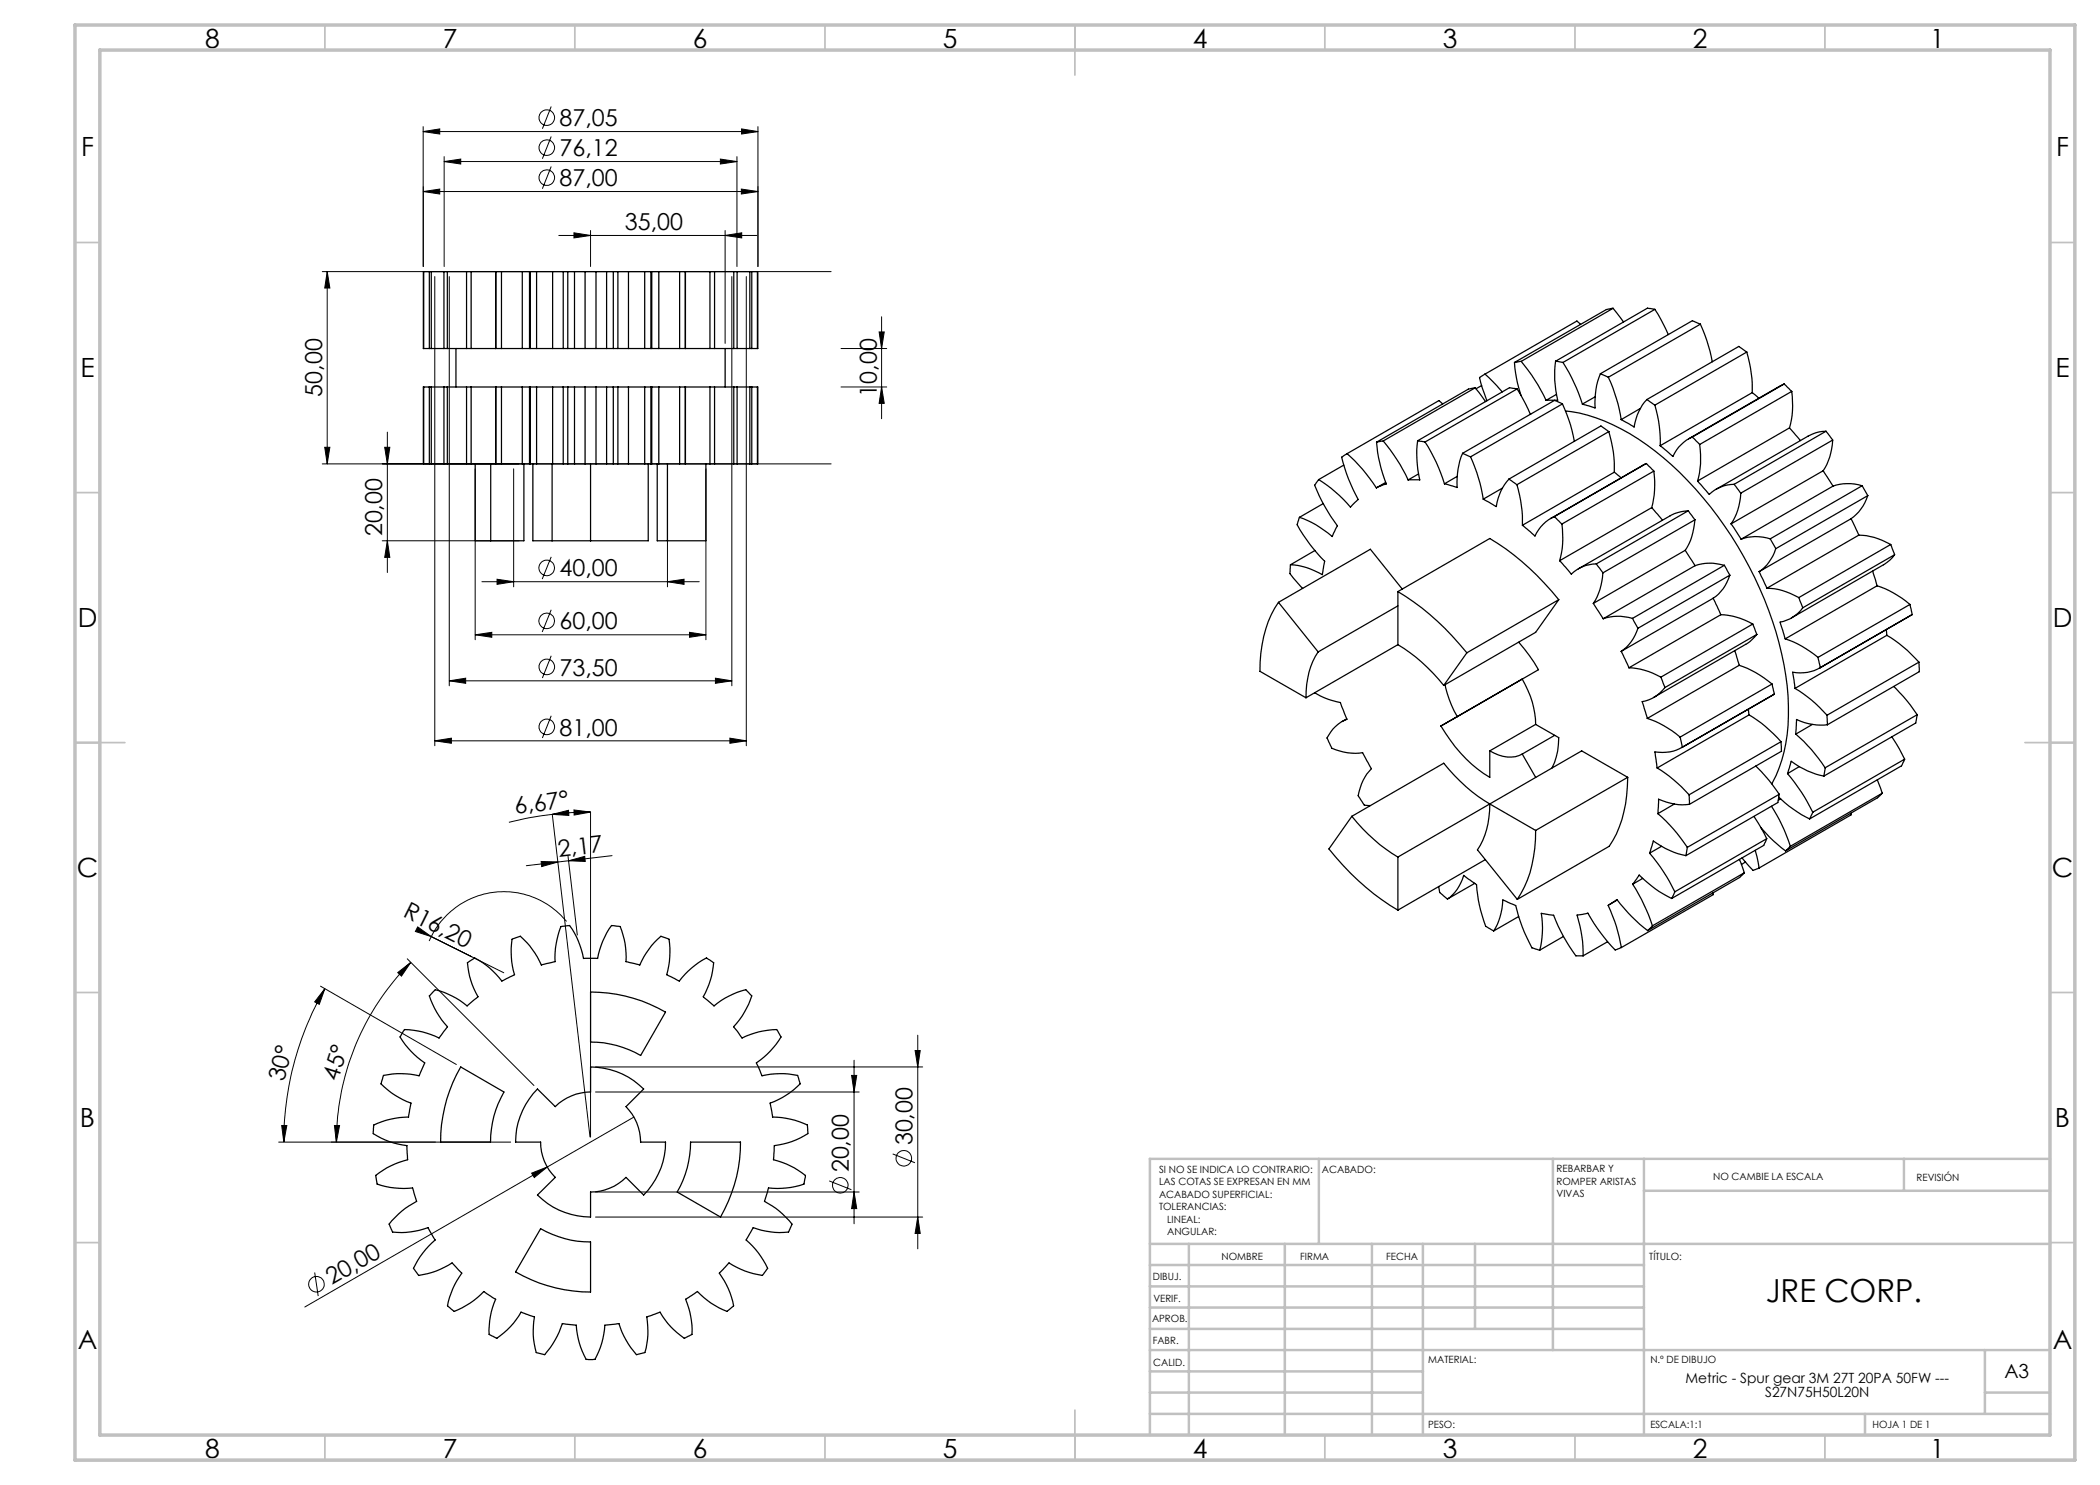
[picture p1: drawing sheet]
<svg xmlns="http://www.w3.org/2000/svg" width="420mm" height="297mm" viewBox="0 0 420 297" stroke-linecap="round" stroke-linejoin="round" font-family="sans-serif">
<g fill="none" stroke="#000" stroke-width=".25">
<path d="M84.7 54.3h1.2M84.7 54.3v15.4M85.9 54.3h.4M85.9 54.3v15.4M86.3 54.3h2.5M86.3 54.3v15.4M88.8 54.3h.7M88.8 54.3v15.4M89.5 54.3h3.8M89.5 54.3v15.4M93.3 54.3h.9M93.3 54.3v15.4"/>
<path d="M94.2 54.3h4.9M94.2 54.3v15.4M99.1 54.3v15.4M99.1 54.3h.1M99.2 54.3h1.1M100.3 54.3h4.2M100.3 54.3v15.4M104.5 54.3h1.4M104.5 54.3v15.4M105.9 54.3h.1M105.9 54.3v15.4M106 54.3h1.3"/>
<path d="M106 54.3v15.4M107.3 54.3h3.2M107.3 54.3v15.4M110.5 54.3h2.1M110.5 54.3v15.4M112.6 54.3h1M112.6 54.3v15.4M113.6 54.3h1.3M113.6 54.3v15.4M114.9 54.3h2.1M114.9 54.3v15.4M117 54.3h2.2"/>
<path d="M117 54.3v15.4M119.2 54.3h2.1M119.2 54.3v15.4M121.3 54.3h1.4M121.3 54.3v15.4M122.7 54.3h.9M122.7 54.3v15.4M123.6 54.3h2.1M123.6 54.3v15.4M125.7 54.3h3.2M125.7 54.3v15.4M128.9 54.3h1.3"/>
<path d="M128.9 54.3v15.4M130.2 54.3h.2M130.2 54.3v15.4M130.4 54.3h1.4M130.4 54.3v15.4M131.8 54.3h4.1M131.8 54.3v15.4M135.9 54.3h1.2M135.9 54.3v15.4M137.1 54.3v15.4M137.1 54.3h.1M137.1 54.3h4.9"/>
<path d="M142 54.3h.9M142 54.3v15.4M142.9 54.3h3.9M142.9 54.3v15.4M146.8 54.3h.6M146.8 54.3v15.4M147.4 54.3h2.6M147.4 54.3v15.4M150 54.3h.4M150 54.3v15.4M150.4 54.3h1.1M150.4 54.3v15.4"/>
<path d="M151.5 54.3v15.4M84.7 69.7h1.2M84.7 77.4h1.2M84.7 77.4v15.4M85.9 69.7h.4M85.9 77.4h.4M85.9 77.4v15.4M86.3 69.7h2.5M86.3 77.4h2.5M86.3 77.4v15.4M88.8 69.7h.7M88.8 77.4h.7"/>
<path d="M88.8 77.4v15.4M89.5 69.7h3.8M89.5 77.4h3.8M89.5 77.4v15.4M91.2 69.7v7.7M93.3 69.7h.9M93.3 77.4h.9M93.3 77.4v15.4M94.2 69.7h4.9M94.2 77.4h4.9M94.2 77.4v15.4M99.1 77.4v15.4"/>
<path d="M99.1 69.7h.1M99.1 77.4h.1M99.2 69.7h1.1M99.2 77.4h1.1M100.3 69.7h4.2M100.3 77.4h4.2M100.3 77.4v15.4M104.5 69.7h1.4M104.5 77.4h1.4M104.5 77.4v15.4M105.9 69.7h.1M105.9 77.4h.1"/>
<path d="M105.9 77.4v15.4M106 69.7h1.3M106 77.4h1.3M106 77.4v15.4M107.3 69.7h3.2M107.3 77.4h3.2M107.3 77.4v15.4M110.5 69.7h2.1M110.5 77.4h2.1M110.5 77.4v15.4M112.6 69.7h1M112.6 77.4h1"/>
<path d="M112.6 77.4v15.4M113.6 69.7h1.3M113.6 77.4h1.3M113.6 77.4v15.4M114.9 69.7h2.1M114.9 77.4h2.1M114.9 77.4v15.4M117 69.7h2.2M117 77.4h2.2M117 77.4v15.4M119.2 69.7h2.1M119.2 77.4h2.1"/>
<path d="M119.2 77.4v15.4M121.3 69.7h1.4M121.3 77.4h1.4M121.3 77.4v15.4M122.7 69.7h.9M122.7 77.4h.9M122.7 77.4v15.4M123.6 69.7h2.1M123.6 77.4h2.1M123.6 77.4v15.4M125.7 69.7h3.2M125.7 77.4h3.2"/>
<path d="M125.7 77.4v15.4M128.9 69.7h1.3M128.9 77.4h1.3M128.9 77.4v15.4M130.2 69.7h.2M130.2 77.4h.2M130.2 77.4v15.4M130.4 69.7h1.4M130.4 77.4h1.4M130.4 77.4v15.4M131.8 69.7h4.1M131.8 77.4h4.1"/>
<path d="M131.8 77.4v15.4M135.9 69.7h1.2M135.9 77.4h1.2M135.9 77.4v15.4M137.1 77.4v15.4M137.1 69.7h.1M137.1 77.4h.1M137.1 69.7h4.9M137.1 77.4h4.9M142 69.7h.9M142 77.4h.9M142 77.4v15.4"/>
<path d="M142.9 69.7h3.9M142.9 77.4h3.9M142.9 77.4v15.4M145 69.7v7.7M146.8 69.7h.6M146.8 77.4h.6M146.8 77.4v15.4M147.4 69.7h2.6M147.4 77.4h2.6M147.4 77.4v15.4M150 69.7h.4M150 77.4h.4"/>
<path d="M150 77.4v15.4M150.4 69.7h1.1M150.4 77.4h1.1M150.4 77.4v15.4M151.5 77.4v15.4M295 77.6l2.1 2.7M295 77.6l-1.3 .2-18.4 10.6M295 77.6l-18.4 10.6M296.3 77.1l-1.1 .6M297 74.8l-1.1 .7 .6 2.1 .9 2.5M297 74.8l3.5 3.6M302.9 72.5l.4 3.1 .9 3.5"/>
<path d="M303.4 77.8l1.8 3.1 .9 2 .1-.1M303.4 77.8l-1.5-.3-18.4 10.7M303.4 77.8l-18.4 10.6M304.2 72.3l-1.3 .2M304.2 72.3a36.1 36.1 0 0 1 5 7.8M311.1 72.2a20.3 20.3 0 0 0 .4 7.8l-2.3 .1M311.1 72.2l1.5 .3M311.3 78.9l-2.1 1.2M312.6 72.5a37.1 37.1 0 0 1 3.9 8.3M316.1 64.9l-.7-.7-18.4 10.6M319 79.4l-2.5 1.4M320.1 74.8a15.4 15.4 0 0 0-1.1 6.8l-2.5-.8"/>
<path d="M320.1 74.8l1.6 .7M321.7 75.5a31.7 31.7 0 0 1 2.5 8.4M322.6 61.7l2.1 2.7M322.6 61.7l-1.3 .2-18.4 10.6M322.6 61.7l-18.4 10.6M329.4 79.9a10.4 10.4 0 0 0-2.6 5.5l-2.6-1.5M329.4 79.9l1.6 1.1M331 61.9l1.2 2 1.5 3M331 61.9l-1.5-.3-18.4 10.6M331 61.9l-18.4 10.6M340.1 64.8a35.6 35.6 0 0 1 2.4 7.6M340.1 64.8l-1.6-.7-18.4 10.7"/>
<path d="M340.1 64.8l-18.4 10.7M349.4 70.4a26.8 26.8 0 0 1 1 8.1M349.4 70.4l-1.6-1.1-18.4 10.6M349.4 70.4l-18.4 10.6M350.4 78.5l1.4 1.2M350.4 78.5l-18.4 10.6M356.8 76.8l1.6 1.5M356.8 76.8l-19.1 11M356.8 76.8l-18.3 10.6M358.4 78.3a17.4 17.4 0 0 1-.5 7.3M358.4 78.3l-18.5 10.6M84.7 92.8h1.2"/>
<path d="M85.9 92.8h.4M86.3 92.8h2.5M88.8 92.8h.7M89.5 92.8h3.8M93.3 92.8h.9M94.2 92.8h4.9M95 92.8v15.4h3.1M98.1 92.8v15.4M99.1 92.8h.1M99.2 92.8h1.1M100.3 92.8h4.2M104.5 92.8h1.4"/>
<path d="M104.8 92.8v15.4h-6.7M105.9 92.8h.1M106 92.8h1.3M106.6 92.8v15.4h3.8M107.3 92.8h3.2M110.4 92.8v15.4M110.5 92.8h2.1M112.6 92.8h1M113.6 92.8h1.3M114.9 92.8h2.1M117 92.8h2.2M118.1 92.8v15.4"/>
<path d="M119.2 92.8h2.1M121.3 92.8h1.4M122.7 92.8h.9M123.6 92.8h2.1M125.7 92.8h3.2M128.9 92.8h1.3M129.6 92.8v15.4h-11.5M130.2 92.8h.2M130.4 92.8h1.4M131.4 92.8v15.4h2.1M131.8 92.8h4.1M133.5 92.8v15.4"/>
<path d="M135.9 92.8h1.2M137.1 92.8h.1M137.1 92.8h4.9M141.2 92.8v15.4h-7.7M142 92.8h.9M142.9 92.8h3.9M146.8 92.8h.6M147.4 92.8h2.6M150 92.8h.4M150.4 92.8h1.1M263.7 95.9l-.8 1.1a36.2 36.2 0 0 0 4.6 8.2l-1 2.1a19.1 19.1 0 0 0-6.6-3.8M268.7 93l-5 2.9"/>
<path d="M269.4 90.7l-1.1 .7a33.6 33.6 0 0 0 3.3 8.5l-1.5 1.5a28.3 28.3 0 0 0-6.4-5.5M269.4 90.7a32.1 32.1 0 0 1 5.9 6.9M275.3 88.4a30.2 30.2 0 0 0 1.9 8.4l-1.9 .8M276.6 88.2l-1.3 .2M276.6 88.2a36.1 36.1 0 0 1 5 7.8M277.1 96.5l-1.8 1.1M283.5 88.2a22.6 22.6 0 0 0 .5 7.8h-2.4M283.5 88.2l1.5 .2M283.7 94.8l-2.1 1.2M285 88.4a32.8 32.8 0 0 1 3.9 8.4M288.5 80.8l-.7-.7-18.4 10.6M291.4 95.3l-2.5 1.5"/>
<path d="M292.5 90.7a15 15 0 0 0-1.1 6.8l-2.5-.7M292.5 90.7l1.6 .7M294.1 91.4a33.3 33.3 0 0 1 2.6 8.4M300.5 97.6l-3.8 2.2M301.8 95.8a10 10 0 0 0-2.5 5.5l-2.6-1.5M301.8 95.8l1.6 1.1M303.4 96.9a26.8 26.8 0 0 1 1.1 8.2M312.5 80.8a30 30 0 0 1 2.4 7.5M312.5 80.8l-1.6-.7-18.4 10.6M312.5 80.8l-18.4 10.6M313.1 82.2a35.2 35.2 0 0 1 17.9 8 73.9 73.9 0 0 1 26.4 47 34.5 34.5 0 0 1-2.2 17.9l-.8 1.7M321.8 86.3a24.2 24.2 0 0 1 1.1 8.1"/>
<path d="M321.8 86.3l-1.6-1.1-18.4 10.6M321.8 86.3l-18.4 10.6M322.9 94.4l1.3 1.2M322.9 94.4l-18.4 10.7M328 81.7l-3.8 2.2M329.2 92.7l1.6 1.5M329.2 92.7l-.7 .4M329.2 92.7l-19.1 11M330.8 94.2a18.4 18.4 0 0 1-.5 7.3M330.8 94.2l-18.4 10.6M331 81a25.4 25.4 0 0 1 1 8.1M338.5 87.4a7.8 7.8 0 0 0-3.9 3.9l-2.6-2.2"/>
<path d="M338.5 87.4l1.4 1.5M339.5 96.2l2.3 2.7a7.5 7.5 0 0 1 5-2M339.9 88.9a16.8 16.8 0 0 1-.4 7.3M346.8 96.9l1.4 1.7M348.2 98.6a11.7 11.7 0 0 1-2 6.2M357.9 85.6l2.2 2.5M357.9 85.6l-18.4 10.6M364.6 94.2l2 3M364.6 94.2l-18.4 10.6M365.2 86.3l1.3 1.7M365.2 86.3l-2.1 .3-1.5 .6-18.4 10.7M365.2 86.3l-18.4 10.6"/>
<path d="M366.5 88a11.9 11.9 0 0 1-1.9 6.2M366.5 88l-18.3 10.6M366.6 97.2l-18.4 10.6M372.4 97.2l1.2 1.9M372.4 97.2a9.4 9.4 0 0 0-5.8 0M372.4 97.2l-18.4 10.6M373.6 99.1a9.1 9.1 0 0 1-3.4 4.6M373.6 99.1l-18.5 10.6M110.4 108.2h7.7M258.1 113l-.1 1.7 2.5 3M259.9 103.5l-.4 1.3a13.1 13.1 0 0 0 2.5 4.1l2.9 3.4-.4 2.6a13.7 13.7 0 0 0-6.4-1.9M263 110.1l-4.9 2.9"/>
<path d="M264.7 100.7l-4.8 2.8M279.6 118.3l18.4-10.6a51.5 51.5 0 0 1 13.7 12.2M279.6 118.3a51.5 51.5 0 0 1 13.8 12.3M279.6 118.3v10.6M280.5 117.8l-6.4-7.9-18.4 10.6M311.7 119.9l-4.6 6.6-18.4 10.6M311.7 119.9l-18.3 10.7M311.9 112.1l2.4 2.7a7.3 7.3 0 0 1 5-2M312.4 104.8l-1.5-1.5a7.8 7.8 0 0 0-3.9 3.9l-2.5-2.1M312.4 104.8a17.7 17.7 0 0 1-.5 7.3M319.3 112.8l1.3 1.8M320.6 114.6a11.9 11.9 0 0 1-1.9 6.1"/>
<path d="M330.3 101.5l2.2 2.5M330.3 101.5l-18.4 10.6M337 110.1l2 3M337 110.1l-18.3 10.6M337.6 102.2l1.4 1.8M337.6 102.2l-1.4 .1-1.9 .7-18.6 10.8M337.6 102.2l-18.3 10.6M339 104a12.3 12.3 0 0 1-2 6.1M339 104l-18.4 10.6M339 113.1l-18.4 10.7M342.6 119.7l1.6 3.2M342.6 119.7l-18.4 10.6"/>
<path d="M344.9 113.1l1.1 1.9M344.9 113.1a9.5 9.5 0 0 0-5.9 0M344.9 113.1l-18.4 10.6M346 115a8.2 8.2 0 0 1-3.4 4.7M346 115l-18.4 10.7M346.2 104.8l2 3M351.8 114.3l1.6 3.3M353.4 117.6a13 13 0 0 1 6.4 1.9M354 107.8a8.8 8.8 0 0 0-5.8 0M354 107.8l1.1 1.9M355.1 109.7a8.5 8.5 0 0 1-3.3 4.6M359.8 119.5l.7 2.1"/>
<path d="M370.2 103.7l1.6 3.3M370.2 103.7l-18.4 10.6M371.8 107a13 13 0 0 1 6.3 1.9M371.8 107l-18.4 10.6M374.5 114.2l.9 3M375.4 117.2a19.5 19.5 0 0 1 6.6 3.7M375.4 117.2l-18.4 10.6M378.1 108.9l.8 2M378.1 108.9l-18.3 10.6M378.9 110.9l-.9 1.1-1.1 .8-18.6 10.8M378.9 110.9l-18.4 10.7M255.7 120.5a23.5 23.5 0 0 0-3.7 13.8l9.2 5.3"/>
<path d="M255.7 120.5l7.9 9.9M262.9 138.6l2.8 1.3 2.4 .6 1.3 3.4a7.5 7.5 0 0 0-4 3.7l.9 2a10.9 10.9 0 0 0 6.2 .9l1.8 3.2a9.9 9.9 0 0 0-2.7 5.4l1.3 1.9 1.2 .1M263.6 130.4a15.7 15.7 0 0 0-2.4 9.2M279.6 128.9a34.3 34.3 0 0 1 9.1 8.2M279.6 121.2l-16 9.2M279.6 128.9l-18.4 10.7M289 136.9l.5 1.8a20.9 20.9 0 0 0 2 4.6M293.4 130.6l-4.7 6.5M303.7 128.4l.1 .1a32.9 32.9 0 0 1 3.9 5.4l-19.5 11.3M318.7 120.7l1.9 3.1M324.2 130.3l1.6 3.3M325.8 133.6a14 14 0 0 1 6.4 1.8"/>
<path d="M326.5 123.7a9.5 9.5 0 0 0-5.9 .1M326.5 123.7l1.1 2M327.6 125.7a8.7 8.7 0 0 1-3.4 4.6M332.2 135.4l.8 2.1M333 137.5a7 7 0 0 1-4.6 2.8l1.1 3.4M344.2 122.9a14 14 0 0 1 6.4 1.9M344.2 122.9l-18.4 10.7M347 130.1l.8 3M347.8 133.1a19.5 19.5 0 0 1 6.6 3.7M347.8 133.1l-18.3 10.6M350.6 124.8l.8 2.1M350.6 124.8l-18.4 10.6"/>
<path d="M351.4 126.9l-1 1-1 .9-18.7 10.7M351.4 126.9l-18.4 10.6M354.4 136.8l.5 2M354.4 136.8l-18.4 10.6M354.9 138.8l-18.5 10.7M354.9 138.8l-18.4 10.6M357 127.8a20.2 20.2 0 0 1 6.6 3.7M359 137.7a25.6 25.6 0 0 1 6.4 5.3M360.5 121.6a7.3 7.3 0 0 1-4.5 2.8l1 3.4M363.6 131.5l.5 2a7.8 7.8 0 0 1-5.6 .9l.5 3.3M377.2 125.9l.2 1.2M377.4 127.1a27.8 27.8 0 0 1 6.4 5.3"/>
<path d="M377.4 127.1l-18.4 10.6M378.7 137.3l2.7 2.9 2 2.7M382 120.9l.4 2M382 120.9l-18.4 10.6M382.4 122.9l-18.4 10.7M382.4 122.9l-.1 .1M383.8 132.4l.1 1.9-18.4 10.7M383.8 132.4l-18.4 10.6M269.3 143.8l-.9 .5M288.2 145.2a28.8 28.8 0 0 0 9.8 10.3v-5.3M291.5 143.3l12.9-7.5a18.1 18.1 0 0 1 2.7 9.1M291.5 143.3l-3.3 1.9"/>
<path d="M298 150.2a6.4 6.4 0 0 0 6.4 .6M304.4 150.8l2.7 4.7M307.1 144.9l4.6 2.6a13.3 13.3 0 0 1-1.3 6.1M307.1 144.9l-9.1 5.3M310.9 147.1l-6.5 3.7M325.5 155.5a24.9 24.9 0 0 1-3.7 13.8l-18.3 10.6M325.5 155.5l-9.2-5.3-18.3 10.6M325.5 155.5l-18.4 10.6M329.5 143.7a19.5 19.5 0 0 1 6.5 3.7M331.4 153.6a28.7 28.7 0 0 1 6.4 5.4M336 147.4l.5 2M336.5 149.4a8.1 8.1 0 0 1-5.5 1l.4 3.2"/>
<path d="M337.8 159l.1 1.9M349.7 141.8l.1 1.2M349.8 143a26.7 26.7 0 0 1 6.4 5.3M349.8 143l-18.4 10.6M351.2 153.2l2.6 2.9 2 2.8M355.7 159.4a25.3 25.3 0 0 0 6.2 4.4M355.8 158.9l-.2 1.6-18.4 10.6M355.8 158.9l-18.3 10.6M356.1 159.8l-.4 .3M356.2 148.3l.1 1.9-18.4 10.7M356.2 148.3l-18.4 10.7M357.5 154.7l.7-2.4a15.8 15.8 0 0 0 6.6 2.9"/>
<path d="M357.5 154.7a35.8 35.8 0 0 1 5 7.8M359.2 146.8a30.3 30.3 0 0 1 5.8 6.8M359.9 153.3l-2.4 1.4M362.5 144.9l-3.3 1.9M365 153.6l-.2 1.6M365.4 143l.1 2M365.5 145a11.5 11.5 0 0 1-6.2-1.1l-.1 2.9M375.5 156l.9 2.6M376.4 158.6l-.9 1-18.4 10.6M376.4 158.6l-18.3 10.7M378.4 147.4l1.5 2.4 1 2M380.9 151.8l-.6 1.4-18.4 10.6"/>
<path d="M380.9 151.8l-18.4 10.7M383.4 142.9l-.2 1.7-18.4 10.6M383.4 142.9l-18.4 10.7M270.4 163.3a35.1 35.1 0 0 0 9.2 8.1M270.4 163.3l-4.6 6.5a51 51 0 0 0 13.8 12.2M279.6 171.4v10.6M287.7 177.3l.2 1.2 1.6 1.3M289.5 179.8a8.4 8.4 0 0 0 3.2-4.7l2.6 1.8a28.3 28.3 0 0 0 1.8 8.4l1.6 .9M295 176.7l-5.5 3.1M297 171.9l-17.4 10.1M298 160.8a33.5 33.5 0 0 1-9.3-8.2l-18.3 10.7M298 160.8a16 16 0 0 1-2.5 9.2l8 9.9"/>
<path d="M298 160.8l9.1 5.3M298 160.8l-18.4 10.6M307.1 166.1a24.5 24.5 0 0 1-3.6 13.8M323.5 180l-1.7 .9M326.5 176.8l1.3-1.8a23.1 23.1 0 0 0 6.5 4.7M326.5 176.8a37.4 37.4 0 0 1 4 8.4M328.5 175.7l-2 1.1M329.9 170.6l.8-2.4a16.9 16.9 0 0 0 6.5 2.9M329.9 170.6a35.8 35.8 0 0 1 5.1 7.8M331.6 162.7a31.7 31.7 0 0 1 5.9 6.8M332.3 169.3l-2.4 1.3M334.9 160.8l-3.3 1.9"/>
<path d="M335 178.4l-.7 1.3M337.5 169.5l-.3 1.6M337.9 160.9a11.1 11.1 0 0 1-6.2-1.1l-.1 2.9M342.6 178.6l.1 .3-18.4 10.6M347.9 171.9l1 2.7M348.4 171.6l2.2 2.5 1.2-.5M348.9 174.6l-1 .9-18.4 10.6M348.9 174.6l-18.4 10.6M349.1 172.4l-.8 .5M350.8 163.3l2.5 4.4M351 170.1l.8 3.5M352.1 165.5l2.6 2.7 2.4 2"/>
<path d="M353.3 167.7l-.6 1.4-18.4 10.6M353.3 167.7l-18.3 10.7M354.3 161.3a34.1 34.1 0 0 1 3.8 8M358.1 169.3l-1 .9M362.5 162.5l-.6 1.3M370.2 162.7v.3l-18.4 10.6M86.9 198.1l.2-.2 .8 .3 2.5 1 1.6 .9 1.4 1.1 2.2-1.8-.8-1.6-.6-1.7-.7-3.6 1.4-.9 1.6 .9 1.4 1.1 2.5 2.6 .3-.1 2.2-1.2-.4-1.7-.2-1.8-.1-1.8 .2-1.7 1.7-.6 1.8 1.9 1.6 2.2 .8 1.6 2.7-.7v-1.8l.2-1.7 1-3.5 1.7-.2 .5 .7 1.3 2.4 1 3.5h2.8l1-3.5 .8-1.6 1-1.5 1.7 .2 1 3.5 .2 3.5 2.8 .7 .8-1.6 1.5-2.2 1.9-1.9 1.6 .6 .2 1.7-.1 1.8-.5 3.5 2.1 1.2 .4 .1 2.4-2.6 1.4-1.1 1.6-.9 1.4 .9-.6 3.6-1.4 3.3 2.1 1.8 1.5-1.1 1.5-.9 1.6-.7 1.8-.6 1.2 1.3-.7 1.7-.8 1.6-1 1.5-1.2 1.3 1.7 2.3 3.4-1.2 3.5-.5 .9 1.5-1 1.5-1.2 1.4-2.7 2.3 1.1 2.6 1.8-.4 1.8-.1 1.8 .1 1.7 .3 .5 1.7-1.3 1.2-1.5 1-1.5 .9-1.7 .7 .5 2.8 1.8 .1 1.8 .3 3.4 1.2 .1 1.7-1.6 .9-1.6 .7-3.5 .8-.2 2.8 2.6 .9 1.6 .8 2.2 1.5v.2l-.3 1.5-.9 .3-2.6 .5-1.8 .1-1.8-.1-.8 2.7 3 1.9 2.5 2.6-.7 1.6-1.8 .1-1.8-.1-1.8-.3-1.7-.6-1.4 2.5 2.5 2.6 1.8 3.1-1 1.4-3.5-.9-3.2-1.6-1.9 2 1.4 2.3 .7 1.7 .5 1.7 .2 .9-.1 .1-1.2 1-.8-.4-2.4-1.3-2.7-2.3-2.4 1.6 1 3.4 .3 1.8v1.8l-1.6 .7-2.7-2.3-2.1-2.9-2.6 1 .2 3.6-.4 2.7-.2 .8-1.7 .4-1.1-1.4-1-1.5-.8-1.6-.6-1.7-2.8 .3-.6 3.6-1.4 3.3h-1.8l-1.3-3.3-.6-3.6-2.8-.3-.7 1.7-.8 1.6-.9 1.5-1.2 1.4-1.4-.3-.3-.1-.2-.8-.4-2.7 .3-3.6-2.7-1-2.1 2.9-2.7 2.3-1.6-.7v-.9l.4-3.6 .9-2.5-2.3-1.6-2.8 2.3-3.2 1.7-1.3-1.1 .4-1.8 .7-1.7 1.8-3.1-2-2-3.2 1.6-3.5 .9-1-1.4 .8-1.6 1.1-1.5 2.4-2.6-1.4-2.5-1.7 .6-1.8 .3-1.8 .1-1.8-.1-.7-1.6 2.5-2.6 3-1.9-.6-2-.2-.7-1.7 .1-1.8-.1-1.8-.3-1.8-.5-.3-1.7 3-1.9 3.4-1.3-.1-2.8-2.7-.5-2.5-1-1.6-.9 .1-1 .1-.7 2.5-1 2.6-.5 1.8-.1 .5-2.8-1.7-.7-1.5-.9-2.8-2.2 .5-1.7 1.8-.3 1.8-.1 1.8 .1 1.7 .4 1.1-2.6-2.7-2.3-1.2-1.4-1-1.5 .9-1.5 3.6 .5 3.3 1.2 1.7-2.3-1.2-1.3-1-1.5-1.4-3.3zM118.1 198.4a30 30 0 0 1 15 4l-5 8.7a19.7 19.7 0 0 0-10-2.7zM298.7 186.2a12.4 12.4 0 0 0 1.9-6.2l2.5 1.1a33.4 33.4 0 0 0 3.3 8.5l1.5 .4M303.7 183.3l-5 2.9M307.9 190a18 18 0 0 0 .4-7.3l2.4 .4a34.1 34.1 0 0 0 4.5 8.1h1.4M312.7 187.3l-4.8 2.7"/>
<path d="M321.5 188.3l-4.9 2.9M324.3 189.5l-1.3 .5a36.2 36.2 0 0 1-5.4-7.4l-2.2 .4a26.1 26.1 0 0 1 1.2 8.2M329.5 186.1a32 32 0 0 1-6.1-6.2l-1.8 1.2a31.2 31.2 0 0 1 2.7 8.4M330.5 185.2l-1 .9M92.1 213.4l8.7 5a19.7 19.7 0 0 0-2.7 10h-10a30 30 0 0 1 4-15zM107.5 217.8l3.6 3.5a10.2 10.2 0 0 1 7-2.9v-5a15 15 0 0 1 10.6 4.4l-3.5 3.5a10.2 10.2 0 0 1 2.9 7.1h5a14.8 14.8 0 0 1-4.4 10.6l-3.5-3.5a10.2 10.2 0 0 1-7.1 2.9v5a15.2 15.2 0 0 1-10.6-4.4l3.6-3.5a9.8 9.8 0 0 1-3-7.1h-5a15.2 15.2 0 0 1 4.4-10.6zM138.1 228.4h10a29.5 29.5 0 0 1-4 15l-8.7-5a19.7 19.7 0 0 0 2.7-10zM108.1 245.7a19.9 19.9 0 0 0 10 2.7v10a30 30 0 0 1-15-4z"/>
</g>
<g fill="none" stroke="#000" stroke-width=".2">
<path d="M84.6 26.3l3.3-.5v1zM84.6 25.3v28M84.6 26.3h67M84.7 38.3l3.2-.5v1zM84.7 38.3h66.9M88.8 32.3l3.3-.5v1zM88.8 31.3v22M88.8 32.3h58.6M110.2 33.3l-1.7 4.4M110.2 21.3l-1.7 4.4M110.2 27.3l-1.7 4.4M144.1 31.8l3.3 .5-3.3 .5z"/>
<path d="M147.4 31.3v22M148.3 37.8l3.3 .5-3.3 .5zM148.3 25.8l3.3 .5-3.3 .5zM151.6 25.3v28M64.5 54.3h101.7M65.4 54.3l.6 3.3h-1.1zM65.4 54.3v38.5M87 55.3v93.9M89.9 55.3v81.9M111.8 47.1h39.6M114.8 46.6l3.3 .5-3.3 .5zM118.1 46.1v7.2"/>
<path d="M145 47.1l3.3-.5v1zM145 46.1v22.6M146.4 55.3v81.9M149.3 55.3v93.9M168.2 69.7h9.1M168.2 77.4h9.1M175.8 66.4h1l-.5 3.3zM176.3 77.4l.5 3.3h-1zM176.3 63.4v20.3M64.5 92.8h101.7M64.9 89.5h1.1l-.6 3.3zM76.9 89.5h1.1l-.5 3.3z"/>
<path d="M77.5 86.4v28.1M95 93.8v34.1M102.7 93.8v23.6M133.5 93.8v23.6M141.2 93.8v34.1M76.4 108.2h27.4M77.5 108.2l.5 3.3h-1.1zM96.4 116.3h43.4M99.4 115.8l3.3 .5-3.3 .6zM110.2 111.4l-1.8 4.4M133.5 116.3l3.3-.5v1.1zM89.9 136.2l3.2-.6v1.1z"/>
<path d="M89.9 136.2h56.5M95 127l3.4-.5v1zM95 127h46.2M110.2 131.2l-1.7 4.4M110.2 122l-1.8 4.4M137.9 126.5l3.3 .5-3.3 .5zM143.1 135.6l3.3 .6-3.3 .5zM87 148.2l3.3-.6v1.1zM87 148.2h62.3M110.2 143.2l-1.7 4.4M146 147.6l3.3 .6-3.3 .5zM108.2 172.3l3.4 .1-3.3 .9z"/>
<path d="M110.5 162.9l3.2-.8 .1 1zM110.5 162.9a60 60 0 0 0-8.7 1.6M110.5 162.9l7.5 64.5M111.6 172.4l-6.3 .7M113.6 171.2l1.9 15.8M113.7 172.2l-2.1 .2M113.7 172.2l3.2-.9 .2 1zM114.8 162l3.3 .4-3.3 .6zM118.1 162.4l-3.8 .1-3.8 .4M118.1 162.4v65M122.4 171.1l-8.7 1.1M64.1 197.2l27.2 15.7"/>
<path d="M65 197.7l-1.1 3.2-1-.5zM65 197.7a60.9 60.9 0 0 0-8.2 30.7M79.6 194.5l2.6-2-1.9 2.7zM81.5 191.8l25.3 25.3M82.2 192.5a50.7 50.7 0 0 0-14.9 35.9M83.5 185.4l2.8 1.9-3.2-1zM86.3 187.3l8 4M86.3 187.3l14.5 7.3M113.3 184.3a16.2 16.2 0 0 0-27.5 3.9M119.1 213.4h65.4M119.1 218.4h52.7M170.3 215.1h1l-.5 3.3z"/>
<path d="M170.8 212.1v32.7M183 210.1h1l-.4 3.3zM183.6 207v42.8M56.3 225.1h1.1l-.6 3.3zM66.9 225.1h1l-.6 3.3zM102.1 228.4h-46.4M106.3 234.6l3.2-1.2-2.6 2.1zM109.5 233.4l-48.5 28M119.1 238.4h52.7M126.8 223.4l-17.3 10M165.8 236.2l4.5 1.7M170.8 238.4l.5 3.3h-1z"/>
<path d="M178.5 230.8l4.5 1.7M62.9 254.5l.7 4.7M119.1 243.4h65.4M183.6 243.4l.4 3.3h-1z"/>
<circle cx="109.3" cy="23.5" r="1.56"/>
<circle cx="109.3" cy="29.5" r="1.56"/>
<circle cx="109.3" cy="35.5" r="1.56"/>
<circle cx="109.4" cy="113.6" r="1.55"/>
<circle cx="109.3" cy="124.2" r="1.56"/>
<circle cx="109.4" cy="133.4" r="1.55"/>
<circle cx="109.4" cy="145.4" r="1.55"/>
<circle cx="168.1" cy="237.1" r="1.55"/>
<circle cx="180.8" cy="231.7" r="1.55"/>
<circle cx="63.3" cy="256.9" r="1.55"/>
</g>
<g fill="none" stroke="#c0c0c0" stroke-width=".35">
<path d="M65 5v5M115 5v5M165 5v5M215 5v10M265 5v5M315 5v5M365 5v5M15 48.5h5M410 48.5h5M15 98.5h5M410 98.5h5M15 148.5h10"/>
<path d="M405 148.5h10M15 198.5h5M410 198.5h5M15 248.5h5M410 248.5h5M65 287v5M115 287v5M165 287v5M215 282v10M265 287v5M315 287v5M365 287v5"/>
</g>
<g fill="none" stroke="#c0c0c0" stroke-width=".5">
<path d="M263.8 231.8v17M310.6 231.8v38.2M328.8 231.8v55.2M328.8 238.2h81.2M380.8 231.8v6.4M410 231.8h-180v55.2M230 248.8h180M230 257.3h98.8M230 253h98.8M237.8 248.8v38.2M257 248.8v38.2M274.4 248.8v38.2"/>
<path d="M284.6 248.8v38.2M295 248.8v17M230 265.8h98.8M230 261.5h98.8M230 278.5h54.6M230 274.3h54.6M230 270h180M397 278.5h13M397 270v12.8M230 282.8h180M373 282.8v4.2"/>
</g>
<path d="M15 5h400v287h-400zM20 10h390v277h-390z" fill="none" stroke="#c0c0c0" stroke-width=".7"/>
<g fill="#000">
<path d="M83.5 185.4l2.8 1.9-3.2-1zM106.3 234.6l3.2-1.2-2.6 2.1z"/>
<path d="M84.7 38.3l3.2-.5v1zM148.3 37.8l3.3 .5-3.3 .5z"/>
<path d="M144.1 31.8l3.3 .5-3.3 .5zM88.8 32.3l3.3-.5v1z"/>
<path d="M148.3 25.8l3.3 .5-3.3 .5zM84.6 26.3l3.3-.5v1z"/>
<path d="M145 47.1l3.3-.5v1zM114.8 46.6l3.3 .5-3.3 .5z"/>
<path d="M76.9 89.5h1.1l-.5 3.3zM77.5 108.2l.5 3.3h-1.1zM65.4 54.3l.6 3.3h-1.1zM64.9 89.5h1.1l-.6 3.3zM175.8 66.4h1l-.5 3.3zM176.3 77.4l.5 3.3h-1z"/>
<path d="M99.4 115.8l3.3 .5-3.3 .6zM133.5 116.3l3.3-.5v1.1z"/>
<path d="M89.9 136.2l3.2-.6v1.1zM143.1 135.6l3.3 .6-3.3 .5z"/>
<path d="M95 127l3.4-.5v1zM137.9 126.5l3.3 .5-3.3 .5z"/>
<path d="M87 148.2l3.3-.6v1.1zM146 147.6l3.3 .6-3.3 .5z"/>
<path d="M113.7 172.2l3.2-.9 .2 1zM108.2 172.3l3.4 .1-3.3 .9z"/>
<path d="M114.8 162l3.3 .4-3.3 .6zM110.5 162.9l3.2-.8 .1 1z"/>
<path d="M65 197.7l-1.1 3.2-1-.5zM56.3 225.1h1.1l-.6 3.3z"/>
<path d="M79.6 194.5l2.6-2-1.9 2.7zM66.9 225.1h1l-.6 3.3z"/>
<path d="M183.6 243.4l.4 3.3h-1zM183 210.1h1l-.4 3.3zM170.8 238.4l.5 3.3h-1zM170.3 215.1h1l-.5 3.3z"/>
</g>
<text font-size="6.3" x="353.1" y="260.4">JRE CORP.</text>
<g font-size="5.3">
<text x="41" y="9.5">8</text>
<text x="88.5" y="9.5">7</text>
<text x="138.5" y="9.5">6</text>
<text x="188.5" y="9.5">5</text>
<text x="238.5" y="9.5">4</text>
<text x="288.5" y="9.5">3</text>
<text x="338.5" y="9.5">2</text>
<text x="386" y="9.5">1</text>
<text x="16.2" y="31.2">F</text>
<text x="411.2" y="31.2">F</text>
<text x="16.1" y="75.5">E</text>
<text x="411.1" y="75.5">E</text>
<text x="15.5" y="125.5">D</text>
<text x="410.5" y="125.5">D</text>
<text x="15.4" y="175.5">C</text>
<text x="410.4" y="175.5">C</text>
<text x="16" y="225.5">B</text>
<text x="411" y="225.5">B</text>
<text x="15.5" y="269.7">A</text>
<text x="410.5" y="269.7">A</text>
<text x="41" y="291.5">8</text>
<text x="88.5" y="291.5">7</text>
<text x="138.5" y="291.5">6</text>
<text x="188.5" y="291.5">5</text>
<text x="238.5" y="291.5">4</text>
<text x="288.5" y="291.5">3</text>
<text x="338.5" y="291.5">2</text>
<text x="386" y="291.5">1</text>
</g>
<g font-size="4.7">
<text x="111.9" y="25.3">87,05</text>
<text x="111.9" y="31.3">76,12</text>
<text x="111.9" y="37.3">87,00</text>
<text x="125" y="46.1">35,00</text>
<text x="64.5" y="79.3" transform="rotate(-90 64.5 79.3)">50,00</text>
<text x="175.3" y="79.3" transform="rotate(-90 175.3 79.3)">10,00</text>
<text x="76.5" y="107.3" transform="rotate(-90 76.5 107.3)">20,00</text>
<text x="111.9" y="115.3">40,00</text>
<text x="111.9" y="125.9">60,00</text>
<text x="111.9" y="135.1">73,50</text>
<text x="111.9" y="147.1">81,00</text>
<text x="103.1" y="162.9" transform="rotate(-8 103.1 162.9)">6,67°</text>
<text x="111.8" y="171.4" transform="rotate(-7 111.8 171.4)">2,17</text>
<text x="80.4" y="183.3" transform="rotate(27 80.4 183.3)">R16,20</text>
<text x="56.8" y="216.4" transform="rotate(-76 56.8 216.4)">30°</text>
<text x="67.6" y="216.3" transform="rotate(-73 67.6 216.3)">45°</text>
<text x="182.5" y="229.1" transform="rotate(-90 182.5 229.1)">30,00</text>
<text x="169.8" y="234.5" transform="rotate(-90 169.8 234.5)">20,00</text>
<text x="66.4" y="257.1" transform="rotate(-30 66.4 257.1)">20,00</text>
</g>
<text font-size="3.9" x="400.9" y="275.5">A3</text>
<g font-size="2.8">
<text x="337.1" y="276.6">Metric - Spur gear 3M 27T 20PA 50FW ---</text>
<text x="353" y="279.5">S27N75H50L20N</text>
</g>
<g font-size="2">
<text x="231.8" y="234.6">SI NO SE INDICA LO CONTRARIO:</text>
<text x="231.8" y="237.1">LAS COTAS SE EXPRESAN EN MM</text>
<text x="231.8" y="239.6">ACABADO SUPERFICIAL:</text>
<text x="264.4" y="234.6">ACABADO:</text>
<text x="311.3" y="234.5">REBARBAR Y</text>
<text x="311.3" y="237">ROMPER ARISTAS</text>
<text x="311.3" y="239.5">VIVAS</text>
<text x="342.6" y="236">NO CAMBIE LA ESCALA</text>
<text x="383.3" y="236.2">REVISIÓN</text>
<text x="231.8" y="242.1">TOLERANCIAS:</text>
<text x="233.4" y="244.6">LINEAL:</text>
<text x="233.4" y="247.1">ANGULAR:</text>
<text x="244.3" y="252">NOMBRE</text>
<text x="260" y="251.9">FIRMA</text>
<text x="277.2" y="251.9">FECHA</text>
<text x="329.9" y="251.9">TÍTULO:</text>
<text x="230.6" y="256.1">DIBUJ.</text>
<text x="230.7" y="260.3">VERIF.</text>
<text x="230.4" y="264.4">APROB.</text>
<text x="230.5" y="268.8">FABR.</text>
<text x="230.7" y="273.1">CALID.</text>
<text x="285.6" y="272.5">MATERIAL:</text>
<text x="330.1" y="272.5">N.º DE DIBUJO</text>
<text x="285.6" y="285.5">PESO:</text>
<text x="330.1" y="285.6">ESCALA:1:1</text>
<text x="374.5" y="285.6">HOJA 1 DE 1</text>
</g>
</svg>
